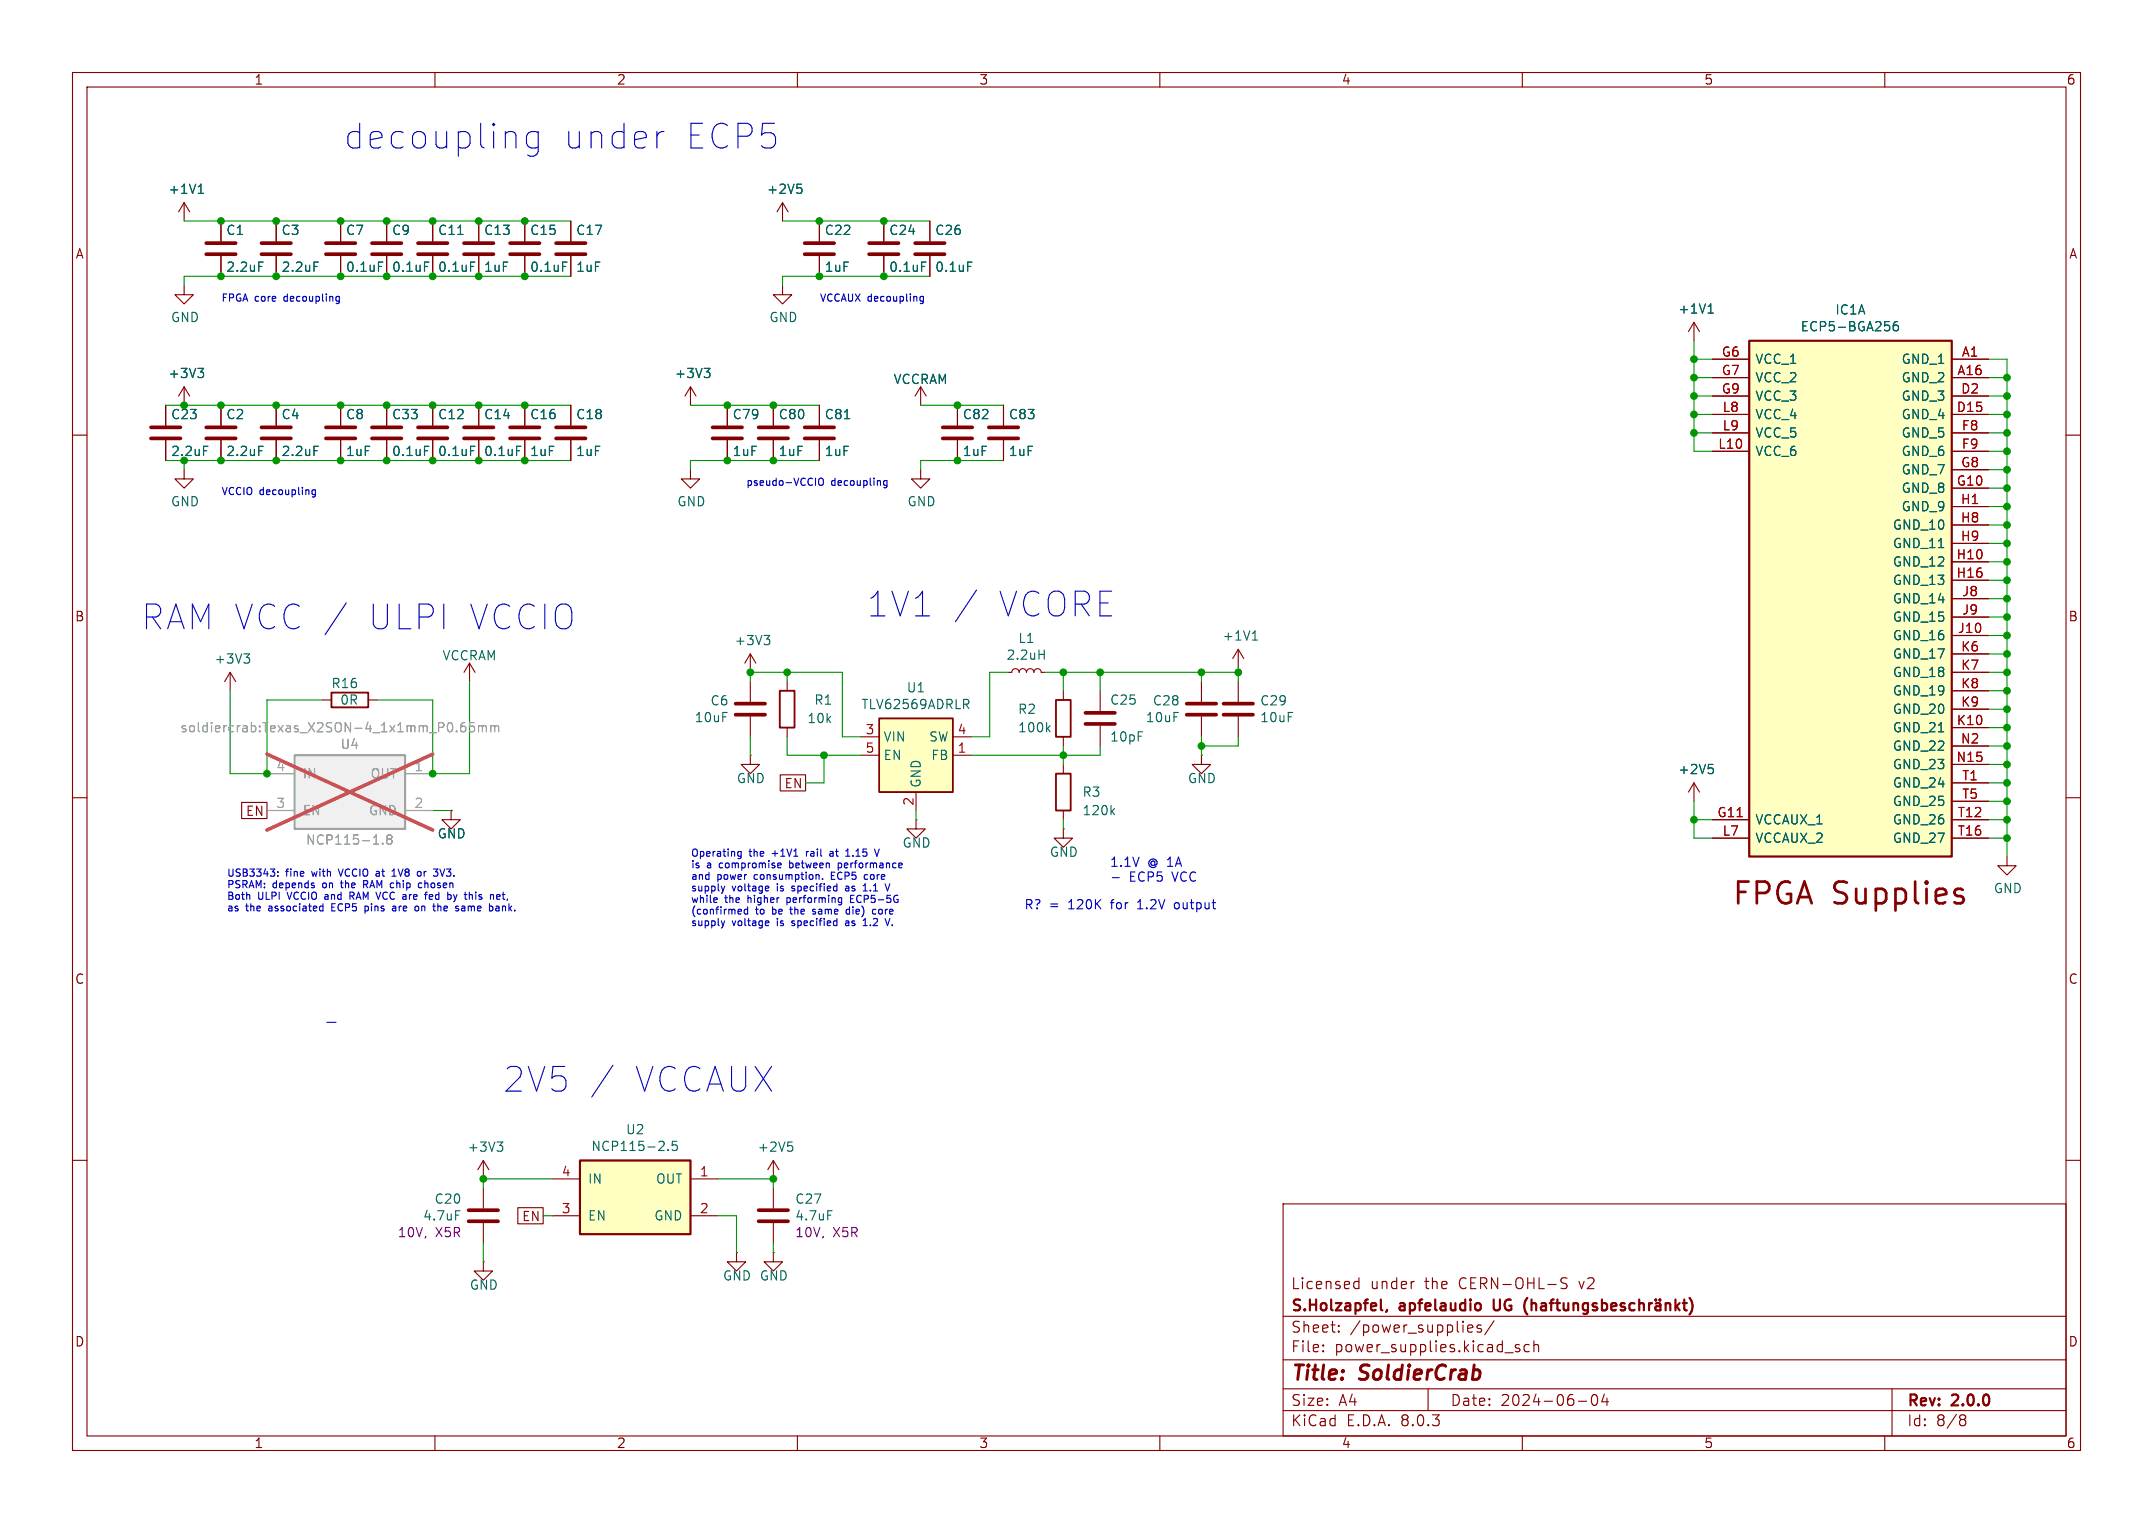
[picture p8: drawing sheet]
<svg xmlns="http://www.w3.org/2000/svg" width="297mm" height="210mm" viewBox="0 0 297 210" stroke-linecap="round" stroke-linejoin="round" font-family="sans-serif">
<g fill="none" stroke="#840000" stroke-width=".15">
<path d="M10 10h277v190h-277zM12 12h273v186h-273zM60 10v2M110 10v2M160 10v2M210 10v2M260 10v2M72.4 30.5v2.8M72.4 35.3v2.8M78.7 30.5v2.8M78.7 35.3v2.8M107.9 39.4v1.2h1.3l-1.3 1.3-1.2-1.3h1.2"/>
<path d="M107.9 27.9l-.7 1.3M107.9 27.9v2.6M107.9 27.9l.8 1.3M113 30.5v2.8M113 35.3v2.8M121.9 30.5v2.8M121.9 35.3v2.8M128.3 30.5v2.8M128.3 35.3v2.8M10 60h2M22.9 55.9v2.8M30.5 55.9v2.8"/>
<path d="M38.1 55.9v2.8M47 55.9v2.8M53.3 55.9v2.8M59.7 55.9v2.8M66 55.9v2.8M72.4 55.9v2.8M78.7 55.9v2.8M95.2 53.3l-.7 1.3M95.2 53.3v2.6M95.2 53.3l.8 1.3M100.3 55.9v2.8M106.7 55.9v2.8"/>
<path d="M113 55.9v2.8M127 53.3l-.8 1.3M127 53.3v2.6M127 53.3l.8 1.3M285 60h2M22.9 60.7v2.8M30.5 60.7v2.8M38.1 60.7v2.8M47 60.7v2.8M53.3 60.7v2.8M59.7 60.7v2.8M66 60.7v2.8"/>
<path d="M72.4 60.7v2.8M78.7 60.7v2.8M100.3 60.7v2.8M106.7 60.7v2.8M113 60.7v2.8M10 110h2M285 110h2M10 160h2M285 160h2M66.7 160l-.8 1.3M66.7 160v2.6M66.7 163.8v2.8"/>
<path d="M66.7 168.7v2.8M66.7 160l.7 1.3M177 166h108v32h-108zM186.9 177.6l.1 .1 .5-.1M186.9 176.8l.1-.1 .5 .1M187.5 176.2v1.5M195 176.7h.1M216.2 176.3l-.2-.1-.5 .1a.36 .36 0 0 0-.2 .3 .36 .36 0 0 0 .3 .3 .55 .55 0 0 1 .6 .4l-.1 .3-.2 .1-.6-.1M60 198v2M110 198v2M160 198v2M177 194.5h108"/>
<path d="M177 191.5h108M177 187.5h108M177 181.5h108M182.5 186.3h.1l-.1 .1M182.5 186.3v.1M182.5 185.5v.1M182.5 185.5h.1l-.1 .1M184.7 183.6v.1M184.7 183.6h-.1l.1 .1M184.7 182.8v.1M184.7 182.8h-.1l.1 .1M197 191.5v3"/>
<path d="M202.5 183.6l.2 .1 .4-.1M202.5 182.8l.5-.1 .1 .1 .1 .3-.7 .1M204.3 182.8l-.3-.1-.3 .2 .1 .2 .5 .2 .1 .1-.1 .2-.1 .1-.5-.1M206.1 182.1l-1.3 2M209 185.7l.1 .1 .5 .2 .1 .1-.1 .2-.1 .1-.5-.1M209.6 185.5l-.4-.1-.2 .2M210 198v2M211 185.5l-.5-.1-.3 .3v.4l.2 .2 .1 .1 .5-.1M211.6 185.5a.37 .37 0 0 1 .6 .1v.8M211.6 184.9v1.5M217.7 193.2h1.2M219.7 192.4a.36 .36 0 0 1 .3-.1 .36 .36 0 0 1 .3 .3 .77 .77 0 0 1-.4 1.2 .91 .91 0 0 1-.2-1.4z"/>
<path d="M221.3 192.2l-.3 1.1h.9M221.7 192.8v1M260 198v2M261 191.5v6.5M270.6 195.1l.4 .1a.31 .31 0 0 1 .2 .3 .31 .31 0 0 1-.3 .2M270.6 195.7h.3M270.9 195.7l.2 .2 .1 .4-.3 .3h-.3"/>
</g>
<g fill="none" stroke="#840000" stroke-width=".3">
<path d="M190.5 179.2v1.3l.2 .2M206.1 179.2v1.3M210.7 179l-.3 .4M211.3 179.2v1.5M211.3 179.8a.37 .37 0 0 1 .6 .1v.8M212.6 179.8l.2-.1 .4 .1 .1 .9M213.8 179.7h.5M214.3 179.2l-.2 .1-.1 .1v1.3M214.6 179.7h.6M214.8 179.2v1.3l.1 .1 .3 .1M215.7 179.7l.1 .9a.41 .41 0 0 0 .5-.1M216.3 179.7v1"/>
<path d="M217.1 179.8a.37 .37 0 0 1 .6 .1v.8M217.1 179.7v1M219.1 179.8l-.5-.1-.3 .3v.4l.2 .2 .1 .1 .5-.1M219.1 179.7v1.2a.41 .41 0 0 1-.7 .2M220.3 179.8l-.4-.1-.2 .2 .1 .2 .5 .2v.1v.2l-.2 .1-.4-.1M221 179.8l.4-.1 .3 .3v.4l-.1 .2-.2 .1-.4-.1M221 179.2v1.5M224.1 179.8l-.3-.1-.2 .2v.2l.5 .2 .1 .1-.1 .2-.1 .1-.4-.1M225.5 179.8l-.4-.1-.3 .3v.4l.1 .2 .2 .1 .4-.1M226.1 179.8a.37 .37 0 0 1 .7 .1v.8M226.1 179.2v1.5M227.5 179.7v1"/>
<path d="M227.9 179.7l-.3 .1-.1 .2M228.4 179.8l.2-.1 .4 .1 .1 .9M228.4 179.2l.1 .1h-.1M228.4 179.2l-.1 .1h.1M228.4 179.2v.1M229 179.2l.1 .1h-.1M229 179.2l-.1 .1h.1M229 179.2v.1M229.8 179.8a.37 .37 0 0 1 .6 .1v.8M229.8 179.7v1M231.1 179.2v1.5M231.7 179.7l-.6 .6"/>
<path d="M232.1 179.7h.6M232.3 179.2v1.3l.1 .1 .3 .1M233.1 179a1.72 1.72 0 0 1 0 2.3M191.3 180.6l-.1 .3M210.4 180.8l.3 .5M213.3 180l-.5 .1a.29 .29 0 0 0-.3 .3 .29 .29 0 0 0 .3 .3l.5-.1M222.3 180.2l.7-.2-.1-.2-.4-.1-.2 .2v.7l.2 .1 .4-.1M229.1 180l-.5 .1a.29 .29 0 0 0-.3 .3 .29 .29 0 0 0 .3 .3l.5-.1M231.3 180.1l.4 .6"/>
</g>
<g fill="none" stroke="#006464" stroke-width=".15">
<path d="M77.6 36.1h.6M110 25.4h.6M110.4 25.9l.2 .2v.3l-.2 .3M127.1 36.1h.6M133.5 36.1h.6M97.1 50.8h.8l-.4 .5M97.7 51.3l.2 .2v.3l-.2 .3M116.5 57.7h.7M28.1 61.5h.6M35.7 61.5h.6M43.3 61.5h.6M58.6 61.5h.6"/>
<path d="M64.9 61.5h.6M71.3 61.5h.6M68.6 157.5h.8l-.5 .5M69.1 158l.3 .2v.3l-.3 .2M62.9 166.9h.6"/>
</g>
<g fill="none" stroke="#840000" stroke-width=".51">
<path d="M70.4 35.1h4M70.4 33.5h4M76.7 35.1h4.1M76.7 33.5h4.1M111 35.1h4.1M111 33.5h4.1M119.9 35.1h4.1M119.9 33.5h4.1M126.2 35.1h4.1M126.2 33.5h4.1M20.8 58.9h4.1M28.4 58.9h4.1"/>
<path d="M36.1 58.9h4M45 58.9h4M51.3 58.9h4.1M57.7 58.9h4M64 58.9h4.1M70.4 58.9h4M76.7 58.9h4.1M98.3 58.9h4.1M104.6 58.9h4.1M111 58.9h4.1M20.8 60.5h4.1M28.4 60.5h4.1"/>
<path d="M36.1 60.5h4M45 60.5h4M51.3 60.5h4.1M57.7 60.5h4M64 60.5h4.1M70.4 60.5h4M76.7 60.5h4.1M98.3 60.5h4.1M104.6 60.5h4.1M111 60.5h4.1M64.6 168.4h4.1M64.6 166.9h4.1"/>
</g>
<path d="M40.6 104.1h15.3v10.2h-15.3z" fill="#f0f0f0"/>
<path d="M40.6 104.1h15.3v10.2h-15.3z" fill="none" stroke="#a1a1a1" stroke-width=".3"/>
<g fill="none" stroke="#a1a1a1" stroke-width=".15">
<path d="M64.1 99.6a.5 .5 0 0 0-.6 .6v.5l.2 .1 .3 .1 .2-.1 .1-.4-.2-.2-.3-.1-.3 .3M65.4 99.6h-.6l-.1 .6 .2-.1 .4 .1 .2 .2-.1 .4-.2 .1h-.3l-.2-.1M36.8 106.7h3.8M36.8 111.8h3.8M55.9 106.7h3.8M55.9 111.8h3.8M66 100.2l.4-.1 .2 .1M66 100.1v.8M66.6 100.2l.1-.1h.3l.1 .8M66.6 100.2v.7M67.7 100.2l.4-.1 .1 .1M67.7 100.1v.8"/>
<path d="M68.2 100.2l.2-.1h.3l.1 .8M68.2 100.2v.7"/>
</g>
<path d="M52.8 116.3v.1M53.6 115.7l-.3-.3 .3-.3h.2l.3 .3-.3 .3M53.6 115.7l-.3 .2 .1 .4 .2 .1 .3-.1 .2-.1v-.3l-.3-.2M53.6 115.7h.2" fill="none" stroke="#989898" stroke-width=".15"/>
<path d="M36.8 104l22.9 10.5M59.7 104l-22.9 10.5" fill="none" stroke="#e65255" stroke-width=".46"/>
<g fill="none" stroke="#840000" stroke-width=".15">
<path d="M138.4 55.9v2.8M233.7 44.5v2.5M233.7 44.5l-.8 1.2M233.7 44.5l.7 1.2M138.4 60.7v2.8M103.5 94v2.8M103.5 98.8v2.8M151.8 95.3v2.7M165.7 94v2.8M165.7 98.8v2.8M170.8 89.5l-.7 1.3M170.8 89.5v2.6"/>
<path d="M170.8 94v2.8M170.8 98.8v2.8M170.8 89.5l.8 1.3M62.2 111.8v1.2h1.3l-1.3 1.3-1.2-1.3h1.2M62.2 111.8h.1M146.7 114.3v1.3h1.3l-1.3 1.2-1.3-1.2h1.3M146.7 114.3h.1M146.7 105.4v1.3M146.7 111.8v1.2M151.8 100.1v2.8M165.7 104.1v1.3h1.3l-1.3 1.3-1.2-1.3h1.2M165.7 104.1h.1"/>
<path d="M233.7 108l-.8 1.2M233.7 108v2.5M233.7 108l.7 1.2M276.9 118.1v1.3h1.2l-1.2 1.3-1.3-1.3h1.3"/>
</g>
<path d="M136.4 58.9h4.1M136.4 60.5h4.1M101.5 97h4M101.5 98.6h4M149.7 98.3h4.1M149.7 99.8h4.1M163.7 97h4.1M163.7 98.6h4.1M168.8 97h4M168.8 98.6h4" fill="none" stroke="#840000" stroke-width=".51"/>
<path d="M145.7 106.7h2v5.1h-2z" fill="none" stroke="#840000" stroke-width=".25"/>
<path d="M235.6 43.2h.8M235.8 42.2l.2-.3v1.3M172.8 88.3h.7M172.9 87.3l.2-.3v1.3M153.4 111.9l.4 .4M153.8 111.5l-.5 .5M235.7 105.4h.6M236.1 105.9l.3 .2v.3l-.3 .3" fill="none" stroke="#006464" stroke-width=".15"/>
<path d="M241.3 47h27.9v71.1h-27.9z" fill="#ffffc2"/>
<path d="M241.3 47h27.9v71.1h-27.9z" fill="none" stroke="#840000" stroke-width=".3"/>
<path d="M270 123.6h.5l.3 .1 .1 .4-.1 .3-.3 .2h-.6M270 122.6h.5l.3 .1" fill="none" stroke="#840000" stroke-width=".37"/>
<g fill="none" stroke="#840000" stroke-width=".15">
<path d="M236.2 49.5h5.1M236.2 52.1h5.1M236.2 57.2h5.1M236.2 54.6h5.1M236.2 59.7h5.1M269.2 49.5h5.1M269.2 52.1h5.1M269.2 57.2h5.1M269.2 54.6h5.1M269.2 59.7h5.1M95.2 64.8v1.2h1.3l-1.3 1.3-1.2-1.3h1.2M236.2 62.2h5.1"/>
<path d="M269.2 62.2h5.1M269.2 67.3h5.1M269.2 64.8h5.1M269.2 69.9h5.1M269.2 77.5h5.1M269.2 72.4h5.1M269.2 74.9h5.1M31.7 92.7l-.7 1.3M31.7 92.7v2.6M31.7 92.7l.8 1.3M44.4 96.5h1.3M50.8 96.5h1.3"/>
<path d="M103.5 90.2l-.8 1.2M103.5 90.2v2.5M103.5 90.2l.8 1.2M108.6 94v1.3M269.2 80h5.1M269.2 87.6h5.1M269.2 82.6h5.1M269.2 85.1h5.1M269.2 90.2h5.1M269.2 92.7h5.1M269.2 95.3h5.1M269.2 97.8h5.1"/>
<path d="M108.6 100.3v1.3M236.2 113h5.1M236.2 115.6h5.1M269.2 113h5.1M269.2 100.3h5.1M269.2 115.6h5.1M269.2 105.4h5.1M269.2 102.9h5.1M269.2 108h5.1M269.2 110.5h5.1M66.7 174v1.3h1.2l-1.2 1.2-1.3-1.2h1.3M66.7 174h.1"/>
<path d="M101.6 172.7v1.3h1.3l-1.3 1.3-1.3-1.3h1.3M101.6 172.7h.1M106.7 172.7v1.3h1.2l-1.2 1.3-1.3-1.3h1.3M106.7 172.7h.1"/>
</g>
<path d="M261.8 44.3a.5 .5 0 0 0-.6 .6v.5l.1 .2h.4l.1-.1 .1-.4-.1-.2-.4-.1-.2 .3M33.6 90.2h.8l-.4 .4M34.2 90.6l.2 .3v.3l-.2 .2M105.4 87.6h.8l-.4 .5M105.9 88.1l.3 .3v.3l-.3 .2" fill="none" stroke="#006464" stroke-width=".15"/>
<path d="M45.7 95.5h5.1v2h-5.1zM107.6 95.3h2v5h-2z" fill="none" stroke="#840000" stroke-width=".25"/>
<path d="M80 160h15.2v10.2h-15.2z" fill="#ffffc2"/>
<path d="M80 160h15.2v10.2h-15.2z" fill="none" stroke="#840000" stroke-width=".3"/>
<g fill="none" stroke="#840000" stroke-width=".15">
<path d="M132.1 55.9v2.8M25.4 64.8v1.2h1.3l-1.3 1.3-1.3-1.3h1.3M132.1 60.7v2.8M64.8 91.4l-.8 1.3M64.8 91.4v2.6M64.8 91.4l.7 1.3M103.5 104.1v1.3h1.3l-1.3 1.3-1.3-1.3h1.3M103.5 104.1h.1M126.4 113v1.3h1.2l-1.2 1.3-1.3-1.3h1.3M126.4 113h.1M76.2 162.6h3.8M76.2 167.6h3.8"/>
<path d="M95.2 162.6h3.9M95.2 167.6h3.9M106.7 160v2.6M106.7 163.8v2.8M106.7 168.7v2.8M106.7 160l-.8 1.3M106.7 160l.7 1.3"/>
</g>
<path d="M92.2 158.5v.1M93.4 157.4h-.6l-.1 .6 .2-.1h.4l.1 .2v.4l-.2 .1h-.3l-.2-.1M108.7 157.5h.6M109.1 158l.3 .2v.3l-.3 .2M114.2 166.9h.6" fill="none" stroke="#006464" stroke-width=".15"/>
<path d="M130 58.9h4.1M130 60.5h4.1M104.6 168.4h4.1M104.6 166.9h4.1" fill="none" stroke="#840000" stroke-width=".51"/>
<path d="M121.3 99.1h10.1v10.1h-10.1z" fill="#ffffc2"/>
<path d="M121.3 99.1h10.1v10.1h-10.1zM145.7 96.5h2v5.1h-2z" fill="none" stroke="#840000" stroke-width=".25"/>
<g fill="none" stroke="#840000" stroke-width=".15">
<path d="M25.4 39.4v1.2h1.3l-1.3 1.3-1.3-1.3h1.3M25.4 27.9l-.8 1.3M25.4 27.9v2.6M25.4 27.9l.8 1.3M30.5 30.5v2.8M30.5 35.3v2.8M38.1 30.5v2.8M38.1 35.3v2.8M47 30.5v2.8M47 35.3v2.8M53.3 30.5v2.8M53.3 35.3v2.8"/>
<path d="M59.7 30.5v2.8M59.7 35.3v2.8M66 30.5v2.8M66 35.3v2.8M72.4 30.5v2.8M72.4 35.3v2.8M78.7 30.5v2.8M78.7 35.3v2.8M113 30.5v2.8M113 35.3v2.8M121.9 30.5v2.8M121.9 35.3v2.8"/>
<path d="M128.3 30.5v2.8M128.3 35.3v2.8M22.9 55.9v2.8M25.4 53.3v2.6M25.4 53.3l-.8 1.3M25.4 53.3l.8 1.3M30.5 55.9v2.8M38.1 55.9v2.8M47 55.9v2.8M53.3 55.9v2.8M59.7 55.9v2.8M66 55.9v2.8"/>
<path d="M72.4 55.9v2.8M78.7 55.9v2.8M100.3 55.9v2.8M106.7 55.9v2.8M113 55.9v2.8M132.1 55.9v2.8M138.4 55.9v2.8M236.2 49.5h5.1M236.2 52.1h5.1M236.2 57.2h5.1M236.2 54.6h5.1M236.2 59.7h5.1"/>
<path d="M269.2 49.5h5.1M269.2 52.1h5.1M269.2 57.2h5.1M269.2 54.6h5.1M269.2 59.7h5.1M22.9 60.7v2.8M30.5 60.7v2.8M38.1 60.7v2.8M47 60.7v2.8M53.3 60.7v2.8M59.7 60.7v2.8M66 60.7v2.8"/>
<path d="M72.4 60.7v2.8M78.7 60.7v2.8M100.3 60.7v2.8M106.7 60.7v2.8M113 60.7v2.8M127 64.8v1.2h1.3l-1.3 1.3-1.3-1.3h1.3M132.1 60.7v2.8M138.4 60.7v2.8M236.2 62.2h5.1M269.2 62.2h5.1M269.2 67.3h5.1M269.2 64.8h5.1"/>
<path d="M269.2 69.9h5.1M269.2 77.5h5.1M269.2 72.4h5.1M269.2 74.9h5.1M139.1 92.7h.5a.51 .51 0 0 1 .5-.5 .51 .51 0 0 1 .5 .5 .51 .51 0 0 1 .5-.5 .51 .51 0 0 1 .5 .5 .51 .51 0 0 1 .5-.5 .51 .51 0 0 1 .5 .5 .51 .51 0 0 1 .5-.5 .51 .51 0 0 1 .5 .5h.5M146.7 95.3v1.2M269.2 92.7h5.1M269.2 80h5.1M269.2 87.6h5.1M269.2 82.6h5.1M269.2 85.1h5.1M269.2 90.2h5.1"/>
<path d="M269.2 95.3h5.1M269.2 97.8h5.1M33.3 110.6h3.5v2.3h-3.5zM62.2 111.8h.1M107.6 106.8h3.5v2.3h-3.5zM118.7 104.1h2.6M118.7 101.6h2.6M126.4 109.2v2.6M131.4 104.1h2.6M131.4 101.6h2.6M146.7 101.6v1.3M236.2 113h5.1"/>
<path d="M236.2 115.6h5.1M269.2 113h5.1M269.2 100.3h5.1M269.2 115.6h5.1M269.2 105.4h5.1M269.2 102.9h5.1M269.2 108h5.1M269.2 110.5h5.1M71.4 166.5h3.5v2.3h-3.5z"/>
</g>
<g fill="none" stroke="#006464" stroke-width=".15">
<path d="M27.4 26.7h.7M27.5 25.7l.2-.3v1.3M35.7 36.1h.6M43.3 36.1h.6M52.2 36.1h.6M58.6 36.1h.6M63.2 32.3h.7M64.9 36.1h.6M77.6 36.1h.6M110 25.4h.6M110.4 25.9l.2 .2v.3l-.2 .3M127.1 36.1h.6"/>
<path d="M133.5 36.1h.6M27.3 50.8h.8l-.4 .5M27.8 51.3l.3 .2v.3l-.3 .3M97.1 50.8h.8l-.4 .5M97.7 51.3l.2 .2v.3l-.2 .3M116.5 57.7h.7M235.6 43.2h.8M235.8 42.2l.2-.3v1.3M261.8 44.3a.5 .5 0 0 0-.6 .6v.5l.1 .2h.4l.1-.1 .1-.4-.1-.2-.4-.1-.2 .3M28.1 61.5h.6M35.7 61.5h.6M43.3 61.5h.6"/>
<path d="M58.6 61.5h.6M64.9 61.5h.6M71.3 61.5h.6M133.2 97.1l.5 .6M133.4 96.4l.3 .3-.1 .3-.2 .1M143.3 90.2h.8M144.1 89.6v1.3M144.5 100.4l.4 .5M144.9 100.1l-.5 .4M235.7 105.4h.6M236.1 105.9l.3 .2v.3l-.3 .3"/>
</g>
<path d="M28.4 35.1h4.1M28.4 33.5h4.1M36.1 35.1h4M36.1 33.5h4M45 35.1h4M45 33.5h4M51.3 35.1h4.1M51.3 33.5h4.1M57.7 35.1h4M57.7 33.5h4M64 35.1h4.1M64 33.5h4.1" fill="none" stroke="#840000" stroke-width=".51"/>
<g fill="none" stroke="#0000c2" stroke-width=".15">
<path d="M74.2 18.1v2.8a.92 .92 0 0 1-1.4 .5M74.2 18.3l-.3-.2h-.6l-.5 .4-.2 .3v1l.4 .4 .3 .2h.6l.3-.2M91.6 18.1h-.3l-.4 .2M46.4 41.5h.4M46.4 40.9h.4M46.8 40.9v.8l-.2 .2-.2-.1M127.4 40.9v.8l-.2 .2-.2-.1M127.4 40.9h-.3l-.2 .2 .1 .4h.4M43.5 67.5v.8l-.2 .2h-.2M43.5 67.6l-.3-.1-.2 .2 .1 .5h.4M113 66.1l.2-.2a.33 .33 0 0 1 .4 .4v.3a.33 .33 0 0 1-.3 .3 .33 .33 0 0 1-.4-.3zM122.4 66.3h-.3l-.2 .2 .1 .4h.4"/>
<path d="M122.4 66.3v.8l-.2 .2-.3-.1M47.8 83.1l-2.9 4.4M134.7 81.4l-2.9 4.3M37.3 119.8h.6l-.3 .4M46.7 119.8l.3 1M60.7 119.8l.3 1M102.2 117.4v.8l-.1 .2M102.2 117.5l-.2-.1-.2 .2 .1 .4h.3M107.3 119.6h.4M107.3 119h.3l.2 .2-.5 .1M108.9 118.7v1M108.9 119.6l.1 .1"/>
<path d="M109 119h-.1M111.2 117.4v.7M111.3 117.5l-.1 .1M114.8 117.4l-.3 .1M114.8 117.7h-.2l-.1 .1v.2l.3 .1M115.6 119.6h.4M115.6 119h.4M115.6 119v1M116.7 118.1h.5M116.8 117.3l.2-.2v1M120.6 117.1l.4 1 .3-1M37.9 120.3v.4"/>
<path d="M38.3 120.7v.1M38.3 120.2v.1M43.3 122.1v.3M44.3 124.9l.3 .1M44.6 124.6v1M44.6 125.6h-.3M44.9 123.3l-.1 .1M44.9 123.6l-.1 .2 .1 .2M45.8 124.6v1h.4M45.8 125.1h.3M47 121.8h.3M48.3 123v1"/>
<path d="M48.3 123.5h.4M48.5 123.5l.3 .5M50.2 121.4v1M50.2 121.9h.3M50.4 125.6h.3M50.4 125h.3M50.4 124.9v1M50.4 121.9l.3 .5M52 120.2h.2M52 120.8h.2M52 120.4h.2M54.1 120.8h.5"/>
<path d="M54.2 120.1l.2-.3v1M54.2 125h.4v.6M54.6 125.2h-.3l-.2 .2 .2 .2h.3M57.4 124.9l.3 .1 .1 .1-.1 .4-.3 .1M57.8 121.8h.4M57.8 122.4h.4M57.9 120.2l.2 .1v.3l-.2 .2M59.2 123.9l.2 .1h.2M59.2 123.5l.2-.2h.2l.1 .2v.1l-.5 .1M60.4 125l.1-.1 .3 .1v.6M62.6 123.3l.2 .7M62.8 124l-.1 .3"/>
<path d="M63 123.3l-.2 .7M63.7 125.5l.1 .1h.3M63.7 125h.4v.6M64.1 125.2h-.3l-.1 .2M65.6 123v.1M65.6 123.3v.7M68.4 125.6h.4M68.4 125h.4v.6M68.7 123.3l.2 .1 .1 .2-.5 .1M68.8 125.2l-.4 .1M68.9 124h-.2M69.3 123.3h.3"/>
<path d="M69.4 123v.9l.2 .1M98.8 123.8l.1 .2-.4 .1M98.9 124.4h-.1M99.5 122.2l.2 .7M99.5 127l.2 .6M99.7 122.9l-.1 .2M99.7 127.6l-.1 .3M100 122.2l-.3 .7M100 127l-.3 .6M102.1 125.4l.2 .2-.5 .1M102.2 126h-.1M103.1 125.1v.9"/>
<path d="M103.1 125.4h-.2l-.2 .2 .1 .4h.3M105.7 122.2h.3l.1 .2-.5 .1M105.7 127h.3l.1 .2-.5 .1M106 122.8l-.3 .1M106 127.6h-.3M108.6 123.8v1M108.6 124.4h.1M108.7 123.8h-.1M108.9 125.4h.4M109.2 122.8l.1 .1M109.2 127.6h.1M109.4 122.2l-.2 .1 .2 .2"/>
<path d="M109.4 127l-.2 .1 .2 .2M112.1 126h.4M112.5 125.4h-.3l-.1 .1v.2l.4 .1M112.7 120.6l.3 .1v.6M113.5 121.2v.1M114.7 120.7h.3M115.2 120.3h-.5v1h.5M115.8 123.8h.3M116.1 123.8v.8l-.2 .2M116.1 124.4h-.3M117 122.2h-.3M117 127h-.3"/>
<path d="M117 122.5h-.2l-.2 .1 .1 .2 .3 .1M117 127.3h-.2l-.2 .1 .1 .2h.3M117.2 125.4h-.3l-.2 .2 .1 .4h.4M117.2 125.1v.9M117.3 123.5v.9h.5M117.3 123.9h.4M119.1 122.9h.5M119.1 127.6h.5M119.2 122.1l.2-.2v1M119.4 126.6v1M119.6 120.6h-.2l-.2 .2 .1 .4 .3 .1M120.4 125.9l.1 .1h.3"/>
<path d="M120.8 125.4h-.3l-.1 .1M122.1 121.9l.3 1 .4-1M122.1 126.6l.3 1 .4-1M123.1 127.5v.1M153.4 121h1M156.9 125.3h.8M157 124.3l-.1 .1M162.1 124.5l-.1 .2v.4l.1 .2M45.1 141h1.3M84.6 146.9l-3 4.4"/>
</g>
<g fill="none" stroke="#009600" stroke-width=".15">
<path d="M25.4 30.5h53.3M78.7 38.1h-53.3v1.3M107.9 30.5h20.4M128.3 38.1h-20.4v1.3M22.9 55.9h55.8M95.2 55.9h17.8M127 55.9h11.4M233.7 47v15.2h2.5M233.7 57.2h2.5M233.7 59.7h2.5M233.7 54.6h2.5M233.7 52.1h2.5"/>
<path d="M233.7 49.5h2.5M274.3 49.5h2.6v68.6M274.3 57.2h2.6M274.3 59.7h2.6M274.3 54.6h2.6M274.3 52.1h2.6M22.9 63.5h55.8M25.4 63.5v1.3M113 63.5h-17.8v1.3M138.4 63.5h-11.4v1.3M274.3 72.4h2.6M274.3 74.9h2.6"/>
<path d="M274.3 69.9h2.6M274.3 77.5h2.6M274.3 62.2h2.6M274.3 67.3h2.6M274.3 64.8h2.6M31.7 95.3v11.4h5.1v-10.2h7.6M64.8 94v12.7h-5.1v-10.2h-7.6M103.5 94v-1.3h12.7v8.9h2.5M108.6 92.7v1.3M139.1 92.7h-2.6v8.9h-2.5M144.1 92.7h26.7M146.7 92.7v2.6"/>
<path d="M151.8 92.7v2.6M165.7 92.7v1.3M170.8 92.1v1.9M274.3 85.1h2.6M274.3 82.6h2.6M274.3 95.3h2.6M274.3 92.7h2.6M274.3 80h2.6M274.3 90.2h2.6M274.3 97.8h2.6M274.3 87.6h2.6M59.7 111.8h2.5"/>
<path d="M103.5 101.6v2.5M108.6 101.6v2.5h10.1M113.7 104.1v3.9h-2.6M126.4 111.8v1.2M146.7 102.9v2.5M146.7 113v1.3M151.8 102.9v1.2h-17.8M165.7 101.6v2.5M170.8 101.6v1.3h-5.1M233.7 113h2.5M233.7 110.5v5.1h2.5M274.3 113h2.6"/>
<path d="M274.3 115.6h2.6M274.3 102.9h2.6M274.3 105.4h2.6M274.3 100.3h2.6M274.3 110.5h2.6M274.3 108h2.6M66.7 171.5v2.5M74.9 167.6h1.3M76.2 162.6h-9.5v1.2M99.1 162.6h7.6v1.2M99.1 167.6h2.5v5.1M106.7 171.5v1.2"/>
</g>
<path d="M52.8 116.3v.1M53.6 115.7l-.3-.3 .3-.3h.2l.3 .3-.3 .3M53.6 115.7l-.3 .2 .1 .4 .2 .1 .3-.1 .2-.1v-.3l-.3-.2M53.6 115.7h.2" fill="none" stroke="#989898" stroke-width=".15"/>
<g fill="none" stroke="#a1a1a1" stroke-width=".15">
<path d="M64.1 99.6a.5 .5 0 0 0-.6 .6v.5l.2 .1 .3 .1 .2-.1 .1-.4-.2-.2-.3-.1-.3 .3M65.4 99.6h-.6l-.1 .6 .2-.1 .4 .1 .2 .2-.1 .4-.2 .1h-.3l-.2-.1M36.8 106.7h3.8M36.8 111.8h3.8M55.9 106.7h3.8M55.9 111.8h3.8M66 100.2l.4-.1 .2 .1M66 100.1v.8M66.6 100.2l.1-.1h.3l.1 .8M66.6 100.2v.7M67.7 100.2l.4-.1 .1 .1M67.7 100.1v.8"/>
<path d="M68.2 100.2l.2-.1h.3l.1 .8M68.2 100.2v.7"/>
</g>
<path d="M36.8 104l22.9 10.5M59.7 104l-22.9 10.5" fill="none" stroke="#e65255" stroke-width=".46"/>
<g fill="#009600" stroke="#009600" stroke-width=".15">
<circle cx="72.4" cy="30.5" r=".46"/>
<circle cx="66" cy="30.5" r=".46"/>
<circle cx="59.7" cy="30.5" r=".46"/>
<circle cx="38.1" cy="30.5" r=".46"/>
<circle cx="38.1" cy="38.1" r=".46"/>
<circle cx="53.3" cy="38.1" r=".46"/>
<circle cx="53.3" cy="30.5" r=".46"/>
<circle cx="59.7" cy="38.1" r=".46"/>
<circle cx="47" cy="30.5" r=".46"/>
<circle cx="47" cy="38.1" r=".46"/>
<circle cx="25.4" cy="55.9" r=".46"/>
<circle cx="38.1" cy="55.9" r=".46"/>
<circle cx="30.5" cy="30.5" r=".46"/>
<circle cx="30.5" cy="38.1" r=".46"/>
<circle cx="146.7" cy="92.7" r=".46"/>
<circle cx="151.8" cy="92.7" r=".46"/>
<circle cx="146.7" cy="104.1" r=".46"/>
<circle cx="132.1" cy="55.9" r=".46"/>
<circle cx="132.1" cy="63.5" r=".46"/>
<circle cx="36.8" cy="106.7" r=".46"/>
<circle cx="59.7" cy="106.7" r=".46"/>
<circle cx="66.7" cy="162.6" r=".46"/>
<circle cx="103.5" cy="92.7" r=".46"/>
<circle cx="66" cy="63.5" r=".46"/>
<circle cx="72.4" cy="55.9" r=".46"/>
<circle cx="113" cy="30.5" r=".46"/>
<circle cx="72.4" cy="38.1" r=".46"/>
<circle cx="66" cy="55.9" r=".46"/>
<circle cx="66" cy="38.1" r=".46"/>
<circle cx="121.9" cy="38.1" r=".46"/>
<circle cx="121.9" cy="30.5" r=".46"/>
<circle cx="113" cy="38.1" r=".46"/>
<circle cx="30.5" cy="63.5" r=".46"/>
<circle cx="30.5" cy="55.9" r=".46"/>
<circle cx="38.1" cy="63.5" r=".46"/>
<circle cx="25.4" cy="63.5" r=".46"/>
<circle cx="72.4" cy="63.5" r=".46"/>
<circle cx="108.6" cy="92.7" r=".46"/>
<circle cx="106.7" cy="162.6" r=".46"/>
<circle cx="113.7" cy="104.1" r=".46"/>
<circle cx="53.3" cy="55.9" r=".46"/>
<circle cx="59.7" cy="63.5" r=".46"/>
<circle cx="47" cy="63.5" r=".46"/>
<circle cx="47" cy="55.9" r=".46"/>
<circle cx="59.7" cy="55.9" r=".46"/>
<circle cx="100.3" cy="55.9" r=".46"/>
<circle cx="106.7" cy="55.9" r=".46"/>
<circle cx="53.3" cy="63.5" r=".46"/>
<circle cx="106.7" cy="63.5" r=".46"/>
<circle cx="100.3" cy="63.5" r=".46"/>
<circle cx="276.9" cy="85.1" r=".46"/>
<circle cx="276.9" cy="87.6" r=".46"/>
<circle cx="276.9" cy="82.6" r=".46"/>
<circle cx="276.9" cy="74.9" r=".46"/>
<circle cx="276.9" cy="72.4" r=".46"/>
<circle cx="276.9" cy="69.9" r=".46"/>
<circle cx="276.9" cy="92.7" r=".46"/>
<circle cx="276.9" cy="95.3" r=".46"/>
<circle cx="276.9" cy="77.5" r=".46"/>
<circle cx="276.9" cy="80" r=".46"/>
<circle cx="276.9" cy="90.2" r=".46"/>
<circle cx="233.7" cy="57.2" r=".46"/>
<circle cx="233.7" cy="59.7" r=".46"/>
<circle cx="233.7" cy="54.6" r=".46"/>
<circle cx="276.9" cy="115.6" r=".46"/>
<circle cx="276.9" cy="113" r=".46"/>
<circle cx="276.9" cy="102.9" r=".46"/>
<circle cx="276.9" cy="105.4" r=".46"/>
<circle cx="276.9" cy="100.3" r=".46"/>
<circle cx="276.9" cy="97.8" r=".46"/>
<circle cx="276.9" cy="108" r=".46"/>
<circle cx="276.9" cy="110.5" r=".46"/>
<circle cx="276.9" cy="57.2" r=".46"/>
<circle cx="276.9" cy="59.7" r=".46"/>
<circle cx="276.9" cy="62.2" r=".46"/>
<circle cx="276.9" cy="52.1" r=".46"/>
<circle cx="276.9" cy="54.6" r=".46"/>
<circle cx="233.7" cy="49.5" r=".46"/>
<circle cx="276.9" cy="67.3" r=".46"/>
<circle cx="276.9" cy="64.8" r=".46"/>
<circle cx="233.7" cy="52.1" r=".46"/>
<circle cx="165.7" cy="92.7" r=".46"/>
<circle cx="165.7" cy="102.9" r=".46"/>
<circle cx="233.7" cy="113" r=".46"/>
<circle cx="170.8" cy="92.7" r=".46"/>
</g>
<g font-size="4.7" fill="#0000c2">
<text x="47.2" y="20.8">decoupling</text>
<text x="77.3" y="20.8">under</text>
<text x="94" y="20.8">ECP5</text>
<text x="19.3" y="87.1">RAM VCC /</text>
<text x="49.9" y="87.1">ULPI VCCIO</text>
<text x="119.4" y="85.3">1V1</text>
<text x="137.1" y="85.3">VCORE</text>
<text x="69.2" y="150.9">2V5</text>
<text x="86.9" y="150.9">VCCAUX</text>
</g>
<text font-size="4.2" fill="#840000" x="238.8" y="125.3">FPGA Supplies</text>
<g font-size="2.8" fill="#840000">
<text x="178" y="190.9">Title:</text>
<text x="187.7" y="190.9">SoldierCrab</text>
</g>
<g font-size="2.1" fill="#840000">
<text x="178" y="178">Licensed</text>
<text x="189" y="178">under</text>
<text x="196.6" y="178">the</text>
<text x="201.4" y="178">CERN-OHL-S</text>
<text x="218.1" y="178">v2</text>
<text x="178" y="184">Sheet:</text>
<text x="178" y="181.2">S.Holzapfel,</text>
<text x="186.2" y="184">/power_supplies/</text>
<text x="193.2" y="181.2">apfelaudio</text>
<text x="206.7" y="181.2">UG</text>
<text x="178" y="186.7">File:</text>
<text x="184.1" y="186.7">power_supplies.kicad_sch</text>
<text x="178" y="196.9">KiCad</text>
<text x="178" y="194.1">Size:</text>
<text x="184.7" y="194.1">A4</text>
<text x="185.7" y="196.9">E.D.A.</text>
<text x="193.3" y="196.9">8.0.3</text>
<text x="200" y="194.1">Date:</text>
<text x="207" y="194.1">2024-06-04</text>
<text x="263" y="194.3">Rev:</text>
<text x="263" y="196.9">Id:</text>
<text x="267.1" y="196.9">8/8</text>
<text x="269.4" y="194.3">2.0.0</text>
</g>
<g font-size="1.8" fill="#840000">
<text x="35" y="11.9">1</text>
<text x="85" y="11.9">2</text>
<text x="135" y="11.9">3</text>
<text x="185" y="11.9">4</text>
<text x="235" y="11.9">5</text>
<text x="285" y="11.9">6</text>
<text x="10.3" y="35.9">A</text>
<text x="285.3" y="35.9">A</text>
<text x="10.3" y="85.9">B</text>
<text x="285.3" y="85.9">B</text>
<text x="33.8" y="112.7">EN</text>
<text x="108.1" y="108.9">EN</text>
<text x="10.3" y="135.9">C</text>
<text x="285.3" y="135.9">C</text>
<text x="71.9" y="168.6">EN</text>
<text x="10.3" y="185.9">D</text>
<text x="285.3" y="185.9">D</text>
<text x="35" y="199.9">1</text>
<text x="85" y="199.9">2</text>
<text x="135" y="199.9">3</text>
<text x="185" y="199.9">4</text>
<text x="235" y="199.9">5</text>
<text x="285" y="199.9">6</text>
</g>
<g font-size="1.8" fill="#006464">
<text x="23.1" y="26.9">+1V1</text>
<text x="105.7" y="26.9">+2V5</text>
<text x="31.1" y="32.6">C1</text>
<text x="38.7" y="32.6">C3</text>
<text x="47.6" y="32.6">C7</text>
<text x="54" y="32.6">C9</text>
<text x="60.3" y="32.6">C11</text>
<text x="66.7" y="32.6">C13</text>
<text x="73" y="32.6">C15</text>
<text x="79.4" y="32.6">C17</text>
<text x="113.7" y="32.6">C22</text>
<text x="122.6" y="32.6">C24</text>
<text x="128.9" y="32.6">C26</text>
<text x="31.1" y="37.7">2.2uF</text>
<text x="38.7" y="37.7">2.2uF</text>
<text x="47.6" y="37.7">0.1uF</text>
<text x="54" y="37.7">0.1uF</text>
<text x="60.3" y="37.7">0.1uF</text>
<text x="66.7" y="37.7">1uF</text>
<text x="73" y="37.7">0.1uF</text>
<text x="79.4" y="37.7">1uF</text>
<text x="113.7" y="37.7">1uF</text>
<text x="122.6" y="37.7">0.1uF</text>
<text x="128.9" y="37.7">0.1uF</text>
<text x="23.5" y="44.6">GND</text>
<text x="106" y="44.6">GND</text>
<text x="231.4" y="43.5">+1V1</text>
<text x="248.3" y="45.9">ECP5-BGA256</text>
<text x="253.1" y="43.6">IC1A</text>
<text x="23.1" y="52.3">+3V3</text>
<text x="93" y="52.3">+3V3</text>
<text x="123.2" y="53.2">VCCRAM</text>
<text x="242.1" y="50.4">VCC_1</text>
<text x="242.1" y="52.9">VCC_2</text>
<text x="262.2" y="50.4">GND_1</text>
<text x="262.2" y="52.9">GND_2</text>
<text x="23.5" y="58">C23</text>
<text x="31.1" y="58">C2</text>
<text x="38.7" y="58">C4</text>
<text x="47.6" y="58">C8</text>
<text x="54" y="58">C33</text>
<text x="60.3" y="58">C12</text>
<text x="66.7" y="58">C14</text>
<text x="73" y="58">C16</text>
<text x="79.4" y="58">C18</text>
<text x="101" y="58">C79</text>
<text x="107.3" y="58">C80</text>
<text x="113.7" y="58">C81</text>
<text x="132.7" y="58">C82</text>
<text x="139.1" y="58">C83</text>
<text x="242.1" y="55.5">VCC_3</text>
<text x="242.1" y="58">VCC_4</text>
<text x="262.2" y="58">GND_4</text>
<text x="262.2" y="55.5">GND_3</text>
<text x="23.5" y="63.1">2.2uF</text>
<text x="31.1" y="63.1">2.2uF</text>
<text x="38.7" y="63.1">2.2uF</text>
<text x="47.6" y="63.1">1uF</text>
<text x="54" y="63.1">0.1uF</text>
<text x="60.3" y="63.1">0.1uF</text>
<text x="66.7" y="63.1">0.1uF</text>
<text x="73" y="63.1">1uF</text>
<text x="79.4" y="63.1">1uF</text>
<text x="101" y="63.1">1uF</text>
<text x="107.3" y="63.1">1uF</text>
<text x="113.7" y="63.1">1uF</text>
<text x="132.7" y="63.1">1uF</text>
<text x="139.1" y="63.1">1uF</text>
<text x="242.1" y="63.1">VCC_6</text>
<text x="242.1" y="60.6">VCC_5</text>
<text x="262.2" y="60.6">GND_5</text>
<text x="262.2" y="63.1">GND_6</text>
<text x="262.2" y="65.6">GND_7</text>
<text x="23.5" y="70">GND</text>
<text x="93.3" y="70">GND</text>
<text x="125.1" y="70">GND</text>
<text x="262.2" y="68.2">GND_8</text>
<text x="262.2" y="70.7">GND_9</text>
<text x="261" y="73.3">GND_10</text>
<text x="261" y="75.8">GND_11</text>
<text x="261" y="78.3">GND_12</text>
<text x="261" y="80.9">GND_13</text>
<text x="261" y="83.4">GND_14</text>
<text x="101.2" y="89.2">+3V3</text>
<text x="140.4" y="88.9">L1</text>
<text x="168.6" y="88.5">+1V1</text>
<text x="261" y="88.5">GND_16</text>
<text x="261" y="86">GND_15</text>
<text x="29.5" y="91.7">+3V3</text>
<text x="45.6" y="95.1">R16</text>
<text x="60.9" y="91.3">VCCRAM</text>
<text x="125" y="95.7">U1</text>
<text x="138.8" y="91.2">2.2uH</text>
<text x="261" y="91">GND_17</text>
<text x="261" y="93.6">GND_18</text>
<text x="46.8" y="97.4">0R</text>
<text x="95.7" y="99.8">10uF</text>
<text x="97.9" y="97.5">C6</text>
<text x="111.3" y="99.9">10k</text>
<text x="112.2" y="97.4">R1</text>
<text x="118.7" y="98">TLV62569ADRLR</text>
<text x="140.3" y="98.7">R2</text>
<text x="140.3" y="101.2">100k</text>
<text x="153" y="97.4">C25</text>
<text x="158" y="99.8">10uF</text>
<text x="158.9" y="97.5">C28</text>
<text x="173.7" y="97.5">C29</text>
<text x="173.7" y="99.8">10uF</text>
<text x="261" y="101.2">GND_21</text>
<text x="261" y="96.1">GND_19</text>
<text x="261" y="98.7">GND_20</text>
<text x="121.8" y="102.5">VIN</text>
<text x="121.8" y="105">EN</text>
<text x="128.1" y="102.5">SW</text>
<text x="128.4" y="105">FB</text>
<text x="153" y="102.5">10pF</text>
<text x="231.4" y="107">+2V5</text>
<text x="261" y="106.3">GND_23</text>
<text x="261" y="103.7">GND_22</text>
<text x="101.5" y="108.2">GND</text>
<text x="127.2" y="108.7" transform="rotate(-90 127.2 108.7)">GND</text>
<text x="149.2" y="110.1">R3</text>
<text x="149.2" y="112.6">120k</text>
<text x="163.8" y="108.2">GND</text>
<text x="242.1" y="113.9">VCCAUX_1</text>
<text x="261" y="108.8">GND_24</text>
<text x="261" y="113.9">GND_26</text>
<text x="261" y="111.4">GND_25</text>
<text x="60.3" y="115.8">GND</text>
<text x="124.4" y="117.1">GND</text>
<text x="144.7" y="118.4">GND</text>
<text x="242.1" y="116.4">VCCAUX_2</text>
<text x="261" y="116.4">GND_27</text>
<text x="274.9" y="123.4">GND</text>
<text x="64.4" y="159">+3V3</text>
<text x="81.5" y="158.9">NCP115-2.5</text>
<text x="86.3" y="156.6">U2</text>
<text x="104.4" y="159">+2V5</text>
<text x="59.9" y="166.2">C20</text>
<text x="81" y="163.4">IN</text>
<text x="90.4" y="163.4">OUT</text>
<text x="109.6" y="166.2">C27</text>
<text x="58.3" y="168.5">4.7uF</text>
<text x="81" y="168.5">EN</text>
<text x="90.2" y="168.5">GND</text>
<text x="109.6" y="168.5">4.7uF</text>
<text x="64.7" y="178.1">GND</text>
<text x="99.6" y="176.8">GND GND</text>
</g>
<g font-size="1.8" fill="#a90000">
<text x="237.4" y="49.3">G6</text>
<text x="237.4" y="51.8">G7</text>
<text x="269.9" y="51.8">A16</text>
<text x="270.5" y="49.3">A1</text>
<text x="237.4" y="54.4">G9</text>
<text x="237.5" y="56.9">L8</text>
<text x="237.5" y="59.4">L9</text>
<text x="269.8" y="56.9">D15</text>
<text x="270.4" y="54.4">D2</text>
<text x="270.5" y="59.4">F8</text>
<text x="236.9" y="62">L10</text>
<text x="270.4" y="64.5">G8</text>
<text x="270.5" y="62">F9</text>
<text x="269.8" y="67.1">G10</text>
<text x="270.4" y="69.6">H1</text>
<text x="269.8" y="77.2">H10</text>
<text x="270.4" y="72.1">H8</text>
<text x="270.4" y="74.7">H9</text>
<text x="269.8" y="79.8">H16</text>
<text x="270.6" y="82.3">J8</text>
<text x="270" y="87.4">J10</text>
<text x="270.4" y="89.9">K6</text>
<text x="270.6" y="84.8">J9</text>
<text x="270.4" y="92.5">K7</text>
<text x="270.4" y="95">K8</text>
<text x="119.3" y="101.3">3</text>
<text x="132" y="101.3">4</text>
<text x="269.8" y="100.1">K10</text>
<text x="270.4" y="97.5">K9</text>
<text x="119.3" y="103.9">5</text>
<text x="132" y="103.9">1</text>
<text x="269.8" y="105.2">N15</text>
<text x="270.4" y="102.6">N2</text>
<text x="270.6" y="107.7">T1</text>
<text x="126.1" y="111.2" transform="rotate(-90 126.1 111.2)">2</text>
<text x="236.8" y="112.8">G11</text>
<text x="270" y="112.8">T12</text>
<text x="270.6" y="110.2">T5</text>
<text x="237.5" y="115.3">L7</text>
<text x="270" y="115.3">T16</text>
<text x="77.4" y="167.4">3</text>
<text x="77.4" y="162.3">4</text>
<text x="96.4" y="162.3">1</text>
<text x="96.4" y="167.4">2</text>
</g>
<text font-size="1.8" fill="#a1a1a1" x="24.8" y="101.2">soldiercrab:Texas_X2SON-4_1x1mm_P0.65mm</text>
<g font-size="1.8" fill="#aaa">
<text x="38" y="106.4">4</text>
<text x="57.1" y="106.4">1</text>
<text x="38" y="111.5">3</text>
<text x="57.1" y="111.5">2</text>
</g>
<g font-size="1.8" fill="#989898">
<text x="41.7" y="107.5">IN</text>
<text x="46.9" y="103.5">U4</text>
<text x="51" y="107.5">OUT</text>
<text x="41.7" y="112.6">EN</text>
<text x="50.8" y="112.6">GND</text>
<text x="42.1" y="116.7">NCP115-1.8</text>
</g>
<g font-size="1.8" fill="#0000c2">
<text x="153" y="119.6">1.1V</text>
<text x="158.3" y="119.6">@ 1A</text>
<text x="141.2" y="125.5">R?</text>
<text x="144.8" y="125.5">=</text>
<text x="147.5" y="125.5">120K</text>
<text x="153.6" y="125.5">for</text>
<text x="155.8" y="121.7">ECP5</text>
<text x="157.4" y="125.5">1.2V</text>
<text x="161.8" y="121.7">VCC</text>
<text x="162.7" y="125.5">output</text>
</g>
<g font-size="1.8" fill="#840084">
<text x="54.8" y="170.8">10V,</text>
<text x="60.1" y="170.8">X5R</text>
<text x="109.6" y="170.8">10V,</text>
<text x="114.9" y="170.8">X5R</text>
</g>
<g font-size="1.4" fill="#0000c2">
<text x="30.5" y="41.7">FPGA core</text>
<text x="39.4" y="41.7">decoupling</text>
<text x="113" y="41.7">VCCAUX decoupling</text>
<text x="30.5" y="68.3">VCCIO</text>
<text x="35.8" y="68.3">decoupling</text>
<text x="102.9" y="67.1">pseudo-VCCIO</text>
<text x="114.7" y="67.1">decoupling</text>
<text x="95.2" y="118.2">Operating</text>
<text x="95.2" y="119.8">is</text>
<text x="97.5" y="119.8">a</text>
<text x="99.4" y="119.8">compromise</text>
<text x="103.4" y="118.2">the</text>
<text x="106.7" y="118.2">+1V1</text>
<text x="109.4" y="119.8">between</text>
<text x="111.7" y="118.2">rail</text>
<text x="115.2" y="118.2">at</text>
<text x="116.3" y="119.8">performance</text>
<text x="117.7" y="118.2">1.15</text>
<text x="31.2" y="120.9">USB3343:</text>
<text x="31.2" y="122.5">PSRAM:</text>
<text x="31.2" y="124.1">Both</text>
<text x="31.2" y="125.7">as</text>
<text x="34" y="125.7">the</text>
<text x="35.6" y="124.1">ULPI</text>
<text x="37.3" y="125.7">associated</text>
<text x="37.6" y="122.5">depends</text>
<text x="39.5" y="120.9">fine</text>
<text x="39.9" y="124.1">VCCIO</text>
<text x="43.3" y="120.9">with</text>
<text x="44.7" y="122.5">on</text>
<text x="45.3" y="124.1">and</text>
<text x="46.2" y="125.7">ECP5</text>
<text x="47.3" y="120.9">VCCIO</text>
<text x="47.5" y="122.5">the</text>
<text x="49" y="124.1">RAM VCC are</text>
<text x="50.9" y="122.5">RAM chip</text>
<text x="51.1" y="125.7">pins</text>
<text x="52.6" y="120.9">at</text>
<text x="55.1" y="120.9">1V8</text>
<text x="55.1" y="125.7">are</text>
<text x="58.5" y="125.7">on</text>
<text x="58.8" y="120.9">or</text>
<text x="59" y="122.5">chosen</text>
<text x="60.2" y="124.1">fed</text>
<text x="61.3" y="125.7">the</text>
<text x="61.4" y="120.9">3V3.</text>
<text x="63.5" y="124.1">by</text>
<text x="64.6" y="125.7">same</text>
<text x="66.2" y="124.1">this</text>
<text x="69.5" y="125.7">bank.</text>
<text x="69.9" y="124.1">net,</text>
<text x="95.2" y="121.4">and</text>
<text x="95.2" y="123">supply</text>
<text x="95.2" y="124.6">while</text>
<text x="99" y="121.4">power</text>
<text x="100" y="124.6">the</text>
<text x="101" y="123">voltage</text>
<text x="103.4" y="124.6">higher</text>
<text x="104.3" y="121.4">consumption.</text>
<text x="107.4" y="123">is</text>
<text x="109" y="124.6">performing</text>
<text x="109.7" y="123">specified</text>
<text x="115.1" y="121.4">ECP5</text>
<text x="117.4" y="123">as</text>
<text x="118" y="124.6">ECP5-5G</text>
<text x="120" y="121.4">core</text>
<text x="120.1" y="123">1.1</text>
<text x="95.2" y="126.2">(confirmed</text>
<text x="95.2" y="127.8">supply</text>
<text x="101" y="127.8">voltage</text>
<text x="104.3" y="126.2">to</text>
<text x="106.8" y="126.2">be</text>
<text x="107.4" y="127.8">is</text>
<text x="109.5" y="126.2">the</text>
<text x="109.7" y="127.8">specified</text>
<text x="112.8" y="126.2">same</text>
<text x="117.4" y="127.8">as</text>
<text x="117.7" y="126.2">die)</text>
<text x="120.1" y="127.8">1.2</text>
<text x="121.6" y="126.2">core</text>
</g>
</svg>
